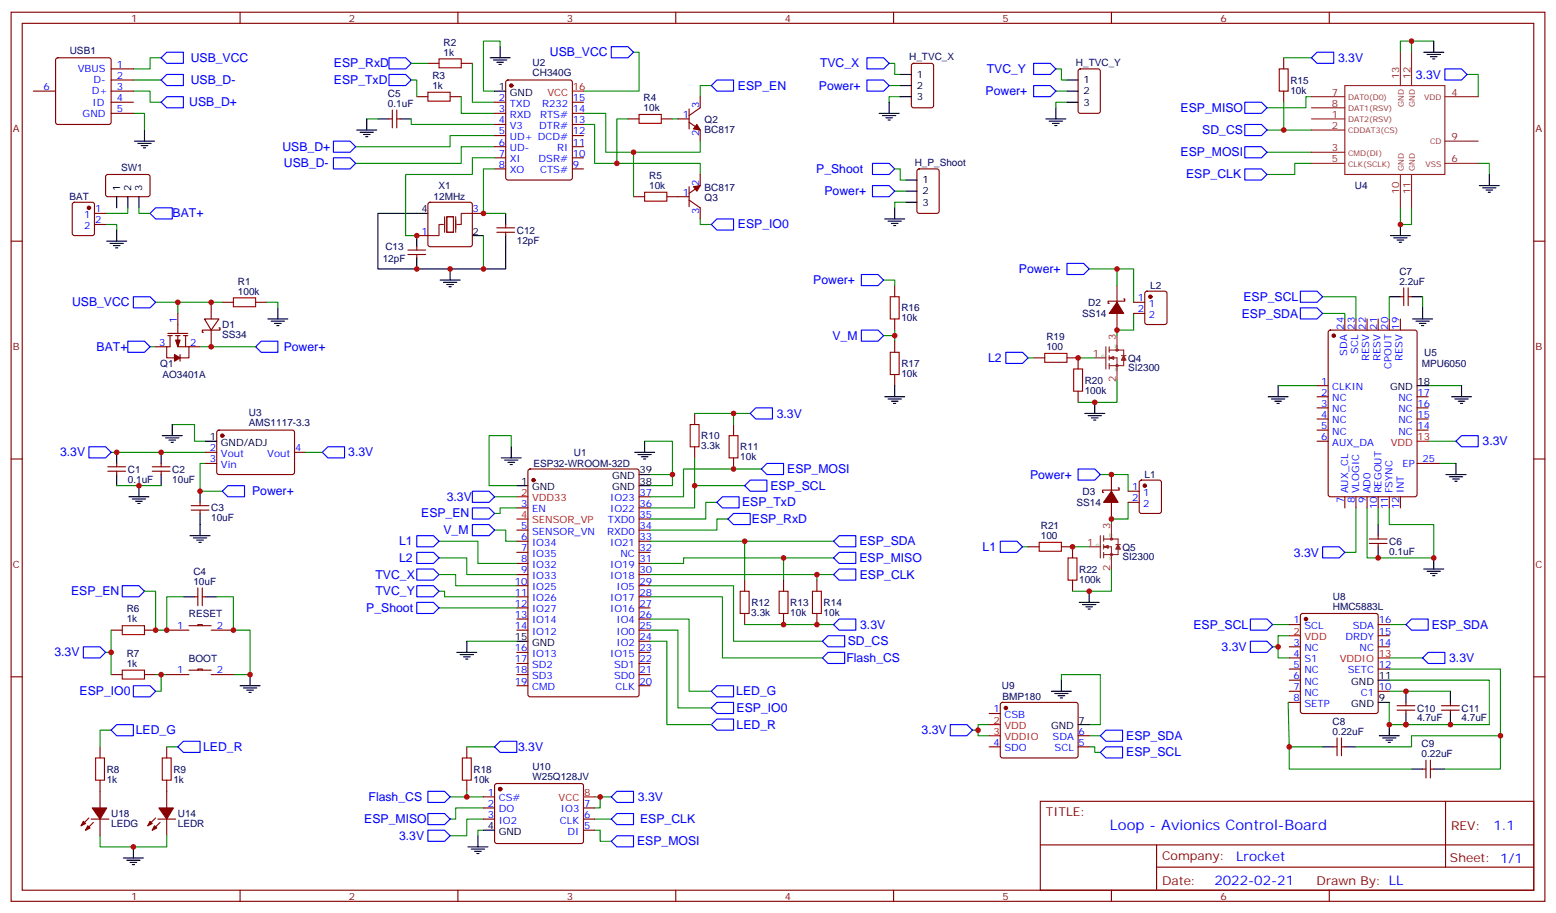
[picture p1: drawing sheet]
<svg xmlns="http://www.w3.org/2000/svg" width="494mm" height="290mm" viewBox="0 0 494 290" stroke-linecap="round" stroke-linejoin="round" font-family="sans-serif">
<g fill="none" stroke="#870000" stroke-width=".35">
<path d="M3.5 3.9h486.9v282.2h-486.9zM7.1 7.4h479.7v275.2h-479.7zM17.9 18.6l.4-.3h16.3l.5 .3 .2 .5v19.7l-.3 .5-.4 .2h-16.3l-.5-.2-.2-.5v-19.7zM76.2 3.9v3.5M145.3 3.9v3.5M214.5 3.9v3.5M283.6 3.9v3.5M352.8 3.9v3.5M407.5 18.3v3.6M421.9 3.9v3.5M10.6 28.9h7M35.3 28.9h7"/>
<path d="M35.3 32.5h7M35.3 25.4h7M35.3 21.9h7M35.3 36h7M123.5 37.7h1M124.5 34.9v5.7M125.9 34.9v5.7M125.9 37.7h1.1M132.3 30.7h3.5M135.8 20.1h3.5M142.9 30.7h3.5M146.4 20.1h3.5"/>
<path d="M157 32.5h3.5M157 36h3.5M157 39.5h3.5M160.7 25.6l.5-.2h19.8l.6 .4 .1 30.6-.5 .7h-20l-.6-.4-.1-30.6zM181.7 32.5h3.5M181.7 36h3.5M181.7 39.5h3.5M199.3 37.7h3.5M209.9 37.7h3.5M215.2 37.7h3.5M218.7 38.8l3.5 2.5v3.5M218.7 34.6v6.3"/>
<path d="M222.2 30.7v3.5l-3.5 2.5M289.5 20.3l.5-.2h5.6l.7 .4v13l-.4 .7h-5.9l-.7-.4v-13zM342.4 22.1l.5-.2h5.6l.7 .4v13l-.4 .6-5.9 .1-.7-.5v-12.9zM407.5 28.9v3.6M33.7 55.6l.5-.2h13l.4 .7v5.9l-.7 .4h-13l-.4-.7v-5.6zM157 43h3.5M157 46.6h3.5M157 50.1h3.5M157 53.6h3.5M181.7 43h3.5M181.7 46.6h3.5M181.7 50.1h3.5"/>
<path d="M181.7 53.6h3.5M218.7 59.3v6.3M222.2 55.4v3.5l-3.5 2.5M291.3 53.8l.4-.2h5.7l.6 .5 .1 12.9-.5 .7h-5.9l-.6-.4-.1-13zM3.5 76.6h3.6M23.2 64.4l.4-.2h5.7l.6 .4 .1 9.5-.5 .6-5.9 .1-.6-.5-.1-9.4zM30 67.7h3.5M30 71.3h3.5M129.5 79.4h5.6M132.3 74.8h3.5M132.3 78.3v1.1M136.1 64.4l.4-.2h12.7l.5 .2 .2 .5v12.7l-.2 .5-.5 .2h-12.7l-.5-.2-.2-.5v-12.7z"/>
<path d="M149.9 67.7h3.6M157.7 72.3h5.6M157.7 73.7h5.6M160.5 71.3v1M160.5 73.7v1.1M201.1 62.4h3.5M211.7 62.4h7M218.7 63.5l3.5 2.5v3.5M486.8 76.6h3.6M56.4 99.5v6.3M67 96v5.2M70.6 96h3.5"/>
<path d="M81.1 96h3.6M129.5 80.8h5.6M132.3 80.8v1M284 90.7v3.5M354.5 90.7v5.3M354.5 99.5v5.3M356.7 94.9h.3v.7h-5.3v.7h.4M359.8 96h3.6M359.8 99.5h3.6M363.6 92.6l.5-.2h5.6l.7 .5v9.4l-.4 .7h-5.9l-.7-.5v-9.4zM444.5 94.2h1.1M445.6 91.4v5.6"/>
<path d="M447 91.4v5.6M447 94.2h1M49.4 110.1h3.5M53.3 105.8h6.3M53.3 106.5h1.4M54 106.5v3.6h-1.1v3.5h2.5M55.7 106.5h1.4M56.4 106.5v3.6h3.6M57.1 112.5v2.2M58.2 106.5h1.4M58.9 106.5v3.6M60 110.1v3.5h-2.9"/>
<path d="M60 110.1h3.5M64.9 101.2h4.6l-2.5 3.6zM67 104.8h-2.8v.7h.4M67 104.8v5.3M69.5 104.1h.3v.7h-2.8M284 101.2v3.6M284 108.3v3.5M284 118.9v3.5M328.1 113.6h3.5M338.7 113.6h3.5v3.5M421.8 105l.5-.2h26.8l.6 .4 .1 51.8-.5 .6-27 .1-.7-.5v-51.7zM426.9 101.2v3.6"/>
<path d="M430.4 101.2v3.6M433.9 101.2v3.6M437.4 101.2v3.6M441 101.2v3.6M444.5 101.2v3.6M69 136.7l.5-.2 23.6 .1 .4 .6-.1 13-.6 .4h-23.6l-.4-.7v-12.7zM220.5 131.2v3.6M232.8 134.8v3.5M342.2 124.2v3.5M418 122.4h3.6M418 125.9h3.6M418 129.5h3.6"/>
<path d="M418 133h3.6M418 136.5h3.6M449.8 125.9h3.5M449.8 129.5h3.5M449.8 133h3.5M449.8 136.5h3.5M3.5 145.7h3.6M34.2 148.2h5.7M34.2 149.6h5.7M37 147.1v1.1M37 149.6v1M48.3 148.2h5.7"/>
<path d="M48.3 149.6h5.7M51.2 147.1v1.1M51.2 149.6v1M63.5 159.5v1M65.3 147.1h3.5M65.3 143.6h3.5M93.5 143.6h3.5M167.8 149.1l.5-.2h33.8l.7 .4v71.2l-.4 .6-34.1 .1-.7-.5v-71.1zM202.8 157.7h3.6M220.5 141.8v3.5M232.8 145.3v3.6M352.8 150.6v5.3"/>
<path d="M352.8 159.5v5.2M354.9 154.9h.3v.7h-5.2v.7h.3M358.1 155.9h3.5M358.1 159.5h3.5M361.8 152.6l.5-.2h5.6l.7 .4 .1 9.5-.5 .6-5.9 .1-.6-.5-.1-9.4zM418 140.1h3.6M426.9 157.7v3.5M430.4 157.7v3.5M433.9 157.7v3.5M437.4 157.7v3.5M441 157.7v3.5M444.5 157.7v3.5"/>
<path d="M449.8 147.1h7M486.8 145.7h3.6M60.7 160.5h5.6M60.7 161.9h5.6M63.5 161.9v1.1M164 161.2h3.6M164 168.3h3.6M164 171.8h3.6M164 175.3h3.6M164 178.9h3.6M202.8 161.2h3.6M202.8 164.7h3.6"/>
<path d="M202.8 168.3h3.6M202.8 171.8h3.6M202.8 175.3h3.6M202.8 178.9h3.6M326.3 173.6h3.5M336.9 173.6h3.5v3.5M434.6 172.5h5.7M434.6 171.1h5.7M437.4 170v1.1M437.4 172.5v1.1M60 198.6h7M61.7 189.4h1.1"/>
<path d="M62.8 198.6v-.3h1.4v.3M62.8 186.6v5.7M64.2 186.6v5.7M64.2 189.4h1.1M164 189.4h3.6M164 182.4h3.6M164 185.9h3.6M164 193h3.6M164 196.5h3.6M202.8 189.4h3.6M202.8 182.4h3.6M202.8 185.9h3.6"/>
<path d="M202.8 193h3.6M202.8 196.5h3.6M236.4 184.1v3.6M236.4 194.7v3.6M248.7 184.1v3.6M248.7 194.7v3.6M259.3 184.1v3.6M259.3 194.7v3.6M340.4 184.1v3.6M409.2 198.3h3.5M413 194.9l.5-.2h23.2l.5 .2 .2 .5v30.4l-.2 .5-.5 .2h-23.2l-.5-.3-.3-.4v-30.4zM437.4 198.3h3.6"/>
<path d="M3.5 214.8h3.6M35.3 214.1h3.5M35.3 200h3.5M45.9 214.1h3.5M45.9 200h3.5M52.9 214.1h7.1M52.9 200h7.1M60 212.7h7M62.8 212.7v-.3h1.4v.3M67 214.1h7.1M67 200h7.1M164 214.1h3.6"/>
<path d="M164 200h3.6M164 207.1h3.6M164 210.6h3.6M164 217.7h3.6M202.8 214.1h3.6M202.8 200h3.6M202.8 203.6h3.6M202.8 207.1h3.6M202.8 210.6h3.6M202.8 217.7h3.6M409.2 205.3h3.5M409.2 208.8h3.5"/>
<path d="M409.2 212.4h3.5M409.2 215.9h3.5M409.2 219.4h3.5M437.4 205.3h3.6M437.4 212.4h3.6M437.4 219.4h3.6M437.4 201.8h3.6M486.8 214.8h3.6M31.7 237.1v3.5M52.9 237.1v3.5M148.2 237.1v3.5M314 237.1h3.5"/>
<path d="M314 226.5h3.5M317.7 223.2l.5-.2h23.3l.5 .2 .2 .5-.1 16.5-.6 .4-23.6-.1-.4-.6v-16.2zM342.2 237.1h3.5M342.2 233.5h3.5M409.2 223h3.5M423.3 237.1h1.1M424.4 234.2v5.7M425.8 234.2v5.7M425.8 237.1h1.1M443.4 224h5.7M443.4 225.4h5.7M446.3 223v1"/>
<path d="M446.3 225.4v1.1M457.6 224h5.6M457.6 225.4h5.6M460.4 223v1M460.4 225.4v1.1M28.2 259.6l-2.4 2.5M28.9 260h5.7M31.7 247.6v8.9M31.7 260v5.3M49.4 259.6l-2.5 2.5M50.1 260h5.6M52.9 247.6v8.9"/>
<path d="M52.9 260v5.3M148.2 247.6v3.6M153.5 260h3.5M153.5 252.9h3.5M153.5 256.5h3.5M157.2 248.9l.5-.2 27.1 .1 .4 .6-.1 17.9-.6 .5-27.1-.1-.4-.6v-17.7zM185.2 260h3.5M185.2 256.5h3.5M330.2 254.4h156.6v28.2h-156.6zM451.6 244.1h1M452.6 241.3v5.6M454 244.1h1.1"/>
<path d="M454 241.3v5.6M458.8 254.4v20.9M29.6 261.1l-2.4 2.4M50.8 261.1l-2.5 2.4M185.2 263.5h3.5M330.2 268.2h156.5M367.1 275.3h119.6M367.1 268.2v14.1M76.2 282.6v3.5M145.3 282.6v3.5M214.5 282.6v3.5M283.6 282.6v3.5"/>
<path d="M352.8 282.6v3.5M421.9 282.6v3.5"/>
</g>
<g fill="none" stroke="#000" stroke-width=".35">
<path d="M155.6 18.3h6.3M156.6 19.1h4.3M157.7 19.8h2.1M158.7 14.8v3.5M451.9 16.6h6.4M453 17.3h4.2M454 18h2.1M454.7 18.7h.7M455.1 13.1v3.5M116.4 37.7v3.6M119.9 37.7h3.6M127 37.7h3.5"/>
<path d="M157 28.9h3.5M158.4 20.5h.7M279 36h6.4M280.1 36.7h4.2M281.2 37.4h2.1M281.9 38.1h.7M282.2 32.5v3.5M285.8 30.7h3.5M285.8 23.6h3.5M285.8 27.2h3.5M332 37.7h6.3M333 38.5h4.3"/>
<path d="M334.1 39.2h2.1M334.8 39.9h.7M335.1 34.2v3.5M338.7 32.5h3.5M338.7 25.4h3.5M338.7 28.9h3.5M42.7 44.8h6.3M43.7 45.5h4.3M44.8 46.2h2.1M45.5 46.9h.7M45.9 41.3v3.5M113.2 41.3h6.4"/>
<path d="M114.3 42h4.2M115.4 42.7h2.1M116.1 43.4h.7M287.5 57.1h3.5M469.5 58.9h6.4M470.6 59.6h4.2M472.7 55.4v3.5M33.9 76.6h6.3M34.9 77.3h4.3M36 78h2.1M36.7 78.7h.7M37 62.4v3.6"/>
<path d="M37 73v3.6M40.6 62.4v3.6M44.1 62.4v3.6M132.3 74.8v3.5M135.8 67.7h-15.9v17.7h40.6v-10.6M149.9 74.8h3.6M160.5 67.7v3.6M280.8 69.5h6.4M281.9 70.2h4.2M282.9 70.9h2.1M283.6 71.6h.7M284 66v3.5"/>
<path d="M287.5 64.2h3.5M287.5 60.7h3.5M441.3 74.8h6.4M442.4 75.5h4.2M443.4 76.2h2.2M444.1 76.9h.8M444.5 71.3v3.5M471.7 60.3h2.1M472.4 61h.7M88.2 97.7v3.5M132.3 81.8v3.6M139.7 88.9h6.3"/>
<path d="M140.8 89.6h4.2M141.8 90.3h2.1M142.5 91h.7M142.9 85.4v3.5M441 94.2h3.5M448 94.2h3.6M451.6 97.7v3.5M85 101.2h6.4M86.1 102h4.2M87.1 102.7h2.2M87.8 103.4h.7M448.4 101.2h6.3"/>
<path d="M449.4 102h4.3M450.5 102.7h2.1M451.2 103.4h.7M51.5 138.3h6.4M52.6 139h4.2M53.6 139.7h2.1M54.7 134.8v3.5M280.8 125.9h6.4M281.9 126.6h4.2M282.9 127.4h2.1M283.6 128.1h.7M284 122.4v3.5"/>
<path d="M344.3 131.2h6.4M345.4 131.9h4.2M346.4 132.6h2.1M347.1 133.3h.7M347.5 127.7v3.5M402.5 125.9h6.4M403.6 126.6h4.2M404.6 127.4h2.2M405.3 128.1h.7M405.7 122.4v3.5M449.8 122.4h3.5M460.7 125.9h6.4"/>
<path d="M461.8 126.6h4.2M462.8 127.4h2.2M463.5 128.1h.8M463.9 122.4v3.5M37 143.6v3.5M37 150.6v3.6M40.9 157.7h6.4M42 158.4h4.2M43 159.1h2.2M43.7 159.8h.7M44.1 154.2v3.5M51.2 143.6v3.5"/>
<path d="M51.2 150.6v3.6M54.3 140.4h.7M63.5 155.9v3.6M65.3 140.1h3.5M159.1 145.3h6.4M160.2 146h4.2M161.2 146.8h2.1M161.9 147.5h.7M162.3 141.8v3.5M164 154.2h3.6M201.4 143.6h6.4M202.5 144.3h4.2"/>
<path d="M202.8 150.6h3.6M202.8 154.2h3.6M203.6 145h2.1M204.3 145.7h.7M204.6 140.1v3.5M459 150.6h6.3M460 151.3h4.3M461.1 152h2.1M461.8 152.8h.7M462.1 147.1v3.5M60.3 170h6.4M61.4 170.7h4.2"/>
<path d="M62.4 171.4h2.2M63.1 172.2h.8M63.5 163v7M437.4 166.5v3.5M437.4 173.6v3.5M455.1 177.1v3.5M58.2 189.4h3.5M65.3 189.4h3.5M342.5 191.2h6.4M343.6 191.9h4.2M344.7 192.6h2.1M345.4 193.3h.7"/>
<path d="M345.7 187.7v3.5M451.9 180.6h6.4M453 181.3h4.2M454 182h2.1M454.7 182.7h.7M76.2 217.7h6.3M77.3 218.4h4.2M78.3 219.1h2.1M79 219.8h.7M79.4 214.1v3.6M145 207.1h6.3M146 207.8h4.3"/>
<path d="M147.1 208.5h2.1M147.8 209.2h.7M148.2 203.6v3.5M164 203.6h3.6M333.7 219.4h6.4M336.9 215.9v3.5M437.4 215.9h3.6M446.3 219.4v3.6M460.4 219.4v3.6M334.8 220.1h4.2M335.8 220.8h2.2M336.5 221.5h.8"/>
<path d="M342.2 230h3.5M419.8 237.1h3.5M426.9 237.1h3.5M437.4 223h3.6M437.8 233.5h6.3M438.9 234.2h4.2M439.9 234.9h2.1M440.6 235.7h.7M441 230v3.5M446.3 226.5v3.5M460.4 226.5v3.5M448 244.1h3.6"/>
<path d="M455.1 244.1h3.5M39.2 272.3h6.3M40.2 273h4.2M41.3 273.8h2.1M42 274.5h.7M42.3 268.8v3.5M148.5 268.8h6.4M149.6 269.5h4.2M150.6 270.2h2.2M151.3 270.9h.7M151.7 265.3v3.5M153.5 263.5h3.5"/>
</g>
<g fill="none" stroke="#a10000" stroke-width=".35">
<path d="M139.3 18.7h7.1v2.8h-7.1zM135.8 29.3h7.1v2.8h-7.1zM202.8 36.3h7.1v2.9h-7.1zM406 21.9h2.9v7h-2.9zM204.6 61h7.1v2.9h-7.1zM74.1 94.5h7v2.9h-7zM282.6 94.2h2.8v7h-2.8zM282.6 111.8h2.8v7.1h-2.8zM331.6 112.2h7.1v2.8h-7.1zM340.8 117.1h2.8v7.1h-2.8zM219.1 134.8h2.8v7h-2.8zM231.4 138.3h2.8v7h-2.8z"/>
<path d="M329.8 172.2h7.1v2.8h-7.1zM339 177.1h2.8v7h-2.8zM38.8 198.6h7.1v2.8h-7.1zM234.9 187.7h2.9v7h-2.9zM247.3 187.7h2.8v7h-2.8zM257.9 187.7h2.8v7h-2.8zM38.8 212.7h7.1v2.8h-7.1zM30.3 240.6h2.9v7h-2.9zM51.5 240.6h2.8v7h-2.8zM146.8 240.6h2.8v7h-2.8z"/>
</g>
<g fill="none" stroke="#00f" stroke-width=".35">
<path d="M52.9 16.6h5.3v3.5h-5.3l-1.7-1.8zM123.5 18.3h5.3l1.7 1.8-1.7 1.8h-5.3zM194 14.8h5.3l1.8 1.8-1.8 1.7h-5.3zM275.2 18.3h5.3l1.7 1.8-1.7 1.8h-5.3zM416.3 18.3l1.7-1.7h5.3v3.5h-5.3zM51.2 32.5l1.7-1.8h5.3v3.5h-5.3zM51.2 25.4l1.7-1.8h5.3v3.6h-5.3zM123.5 23.6h5.3l1.7 1.8-1.7 1.8h-5.3zM227.5 25.4h5.3v3.5h-5.3l-1.7-1.7zM275.2 25.4h5.3l1.7 1.8-1.7 1.7h-5.3zM328.1 20.1h5.3l1.7 1.8-1.7 1.7h-5.3zM328.1 27.2h5.3l1.7 1.7-1.7 1.8h-5.3z"/>
<path d="M395.1 32.5h5.3l1.8 1.7-1.8 1.8h-5.3zM395.1 39.5h5.3l1.8 1.8-1.8 1.7h-5.3zM458.6 21.9h5.3l1.8 1.7-1.8 1.8h-5.3zM105.8 44.8h5.3l1.8 1.8-1.8 1.7h-5.3zM105.8 50.1h5.3l1.8 1.8-1.8 1.7h-5.3zM276.9 51.9h5.3l1.8 1.7-1.8 1.8h-5.3zM276.9 58.9h5.3l1.8 1.8-1.8 1.7h-5.3zM395.1 46.6h5.3l1.8 1.7-1.8 1.8h-5.3zM395.1 53.6h5.3l1.8 1.8-1.8 1.7h-5.3zM49.4 66h5.3v3.5h-5.3l-1.8-1.8zM225.8 71.3l1.7-1.8h5.3v3.5h-5.3zM42.3 94.2h5.3l1.8 1.8-1.8 1.7h-5.3z"/>
<path d="M273.4 87.1h5.3l1.8 1.8-1.8 1.8h-5.3zM338.7 83.6h5.3l1.7 1.8-1.7 1.7h-5.3zM412.7 97.7h5.3l1.8 1.8-1.8 1.7h-5.3zM412.7 92.4h5.3l1.8 1.8-1.8 1.8h-5.3zM40.6 108.3h5.3l1.7 1.8-1.7 1.7h-5.3zM82.9 108.3h5.3v3.5h-5.3l-1.8-1.7zM273.4 104.8h5.3l1.8 1.7-1.8 1.8h-5.3zM319.3 111.8h5.3l1.7 1.8-1.7 1.8h-5.3zM238.1 131.2l1.8-1.7h5.3v3.5h-5.3zM28.2 141.8h5.3l1.8 1.8-1.8 1.7h-5.3zM70.6 155.9l1.7-1.7h5.3v3.5h-5.3zM104.1 141.8h5.3v3.5h-5.3l-1.8-1.7z"/>
<path d="M149.9 155.9h5.3l1.8 1.8-1.8 1.8h-5.3zM229.3 157.7h5.3v3.5h-5.3l-1.8-1.7zM236.4 154.2l1.7-1.8h5.3v3.5h-5.3zM241.7 148.9l1.7-1.8h5.3v3.5h-5.3zM342.2 148.9h5.3l1.7 1.7-1.7 1.8h-5.3zM462.1 140.1l1.8-1.8h5.3v3.5h-5.3zM132.3 170h5.3l1.7 1.8-1.7 1.8h-5.3zM132.3 175.3h5.3l1.7 1.8-1.7 1.8h-5.3zM149.9 166.5h5.3l1.8 1.8-1.8 1.7h-5.3zM149.9 161.2h5.3l1.8 1.8-1.8 1.7h-5.3zM231.1 164.7l1.7-1.7h5.3v3.5h-5.3zM264.6 171.8l1.7-1.8h5.3v3.6h-5.3z"/>
<path d="M266.3 175.3h5.3v3.6h-5.3l-1.7-1.8zM317.5 171.8h5.3l1.8 1.8-1.8 1.7h-5.3zM419.8 173.6h5.3l1.8 1.7-1.8 1.8h-5.3zM38.8 185.9h5.3l1.8 1.8-1.8 1.7h-5.3zM132.3 180.6h5.3l1.7 1.8-1.7 1.7h-5.3zM132.3 185.9h5.3l1.7 1.8-1.7 1.7h-5.3zM132.3 191.2h5.3l1.7 1.8-1.7 1.7h-5.3zM266.3 196.5h5.3v3.5h-5.3l-1.7-1.7zM266.3 180.6h5.3v3.5h-5.3l-1.7-1.7zM396.9 196.5h5.3l1.7 1.8-1.7 1.7h-5.3zM448 196.5h5.3v3.5h-5.3l-1.7-1.7zM26.5 205.3h5.2l1.8 1.8-1.8 1.7h-5.2z"/>
<path d="M42.3 217.7h5.3l1.8 1.7-1.8 1.8h-5.3zM225.8 219.4l1.7-1.7h5.3v3.5h-5.3zM262.8 201.8h5.3v3.5h-5.3l-1.7-1.7zM262.8 207.1h5.3v3.5h-5.3l-1.7-1.8zM396.9 203.6h5.3l1.7 1.7-1.7 1.8h-5.3zM453.3 207.1h5.3v3.5h-5.3l-1.7-1.8zM35.3 231.8l1.7-1.8h5.3v3.5h-5.3zM56.4 237.1l1.8-1.8h5.3v3.5h-5.3zM157 237.1l1.7-1.8h5.3v3.5h-5.3zM225.8 230l1.7-1.8h5.3v3.6h-5.3zM227.5 223h5.3v3.5h-5.3l-1.7-1.8zM301.6 230h5.3l1.8 1.8-1.8 1.7h-5.3z"/>
<path d="M349.2 233.5l1.8-1.7h5.3v3.5h-5.3zM349.2 238.8l1.8-1.7h5.3v3.5h-5.3zM135.8 258.2h5.3l1.8 1.8-1.8 1.8h-5.3zM135.8 251.2h5.3l1.8 1.7-1.8 1.8h-5.3zM194 260l1.8-1.8h5.3v3.6h-5.3zM194 252.9l1.8-1.7h5.3v3.5h-5.3zM135.8 263.5h5.3l1.8 1.8-1.8 1.8h-5.3zM194 267.1l1.8-1.8h5.3v3.5h-5.3z"/>
</g>
<g fill="none" stroke="#008700" stroke-width=".35">
<path d="M51.2 18.3h-3.6v3.6h-5.3M158.7 14.8v-1.7h-5.2v15.8h3.5M201.1 16.6h1.7v12.3h-17.6M407.5 18.3h8.8M448 13.1v3.5M455.1 13.1h-10.6v3.5M42.3 36h3.6v5.3M42.3 28.9h5.3v3.6h3.6M42.3 25.4h8.9M116.4 37.7h3.5M130.5 25.4h1.8v5.3M130.5 37.7v1.8h26.5"/>
<path d="M130.5 20.1h5.3M146.4 30.7v5.3h10.6M149.9 20.1v12.4h7.1M185.2 36h7.1v12.3h29.9v-3.5M185.2 39.5h3.5v12.4h33.5v3.5M199.3 37.7h-3.5v14.2M213.4 37.7h1.8M225.8 27.2h-3.6v3.5M282.2 20.1h1.8v3.5h1.8M282.2 27.2h3.6M285.8 30.7h-3.6v1.8M335.1 21.9h1.8v3.5h1.8"/>
<path d="M335.1 28.9h3.6M338.7 32.5h-3.6v1.7M407.5 32.5v8.8M416.3 30.7h-1.8v3.5h-12.3M465.7 23.6h3.5v7.1M157 46.6h-10.6v5.3h-33.5M157 43h-14.1v3.6h-30M157 50.1h-7.1v5.3h-21.1v19.4h3.5M157 53.6h-3.5v14.1h7M201.1 48.3v14.1M284 53.6h1.8v3.5h1.7M402.2 48.3h14.1"/>
<path d="M402.2 41.3h14.1M416.3 51.9h-5.3v3.5h-8.8M469.2 51.9h3.5v3.5M33.5 71.3h3.5v1.7M40.6 66v1.7h-7.1M44.1 66v1.7h3.5M153.5 74.8v10.6M222.2 69.5v1.8h3.6M284 60.7h3.5M287.5 64.2h-3.5v1.8M444.5 66v5.3h3.5v-5.3M49.4 96h21.2"/>
<path d="M56.4 96v3.5M84.7 96h3.5v1.7M280.5 88.9h3.5v1.8M345.7 85.4h8.8v5.3M354.5 85.4h5.3v10.6M359.8 99.5v5.3h-5.3v1.7M419.8 94.2h10.6v7M419.8 99.5h7.1v1.7M441 94.2v7M451.6 94.2v3.5M47.6 110.1h1.8M63.5 110.1h17.6"/>
<path d="M280.5 106.5h3.5M284 104.8v3.5M326.3 113.6h1.8M342.2 113.6h5.3M54.7 134.8h7v5.3h3.6M220.5 131.2h17.6M232.8 131.2v3.6M354.5 120.6v7.1h-12.3M405.7 122.4h12.3M453.3 122.4h10.6M35.3 143.6h30M37 154.2h14.2"/>
<path d="M65.3 147.1h-1.8v8.8h7.1M97 143.6h5.3M157 157.7h7M162.3 141.8v-3.5h-7.1v15.9h8.8M204.6 140.1h8.8v14.1h-7M206.4 150.6h7M220.5 145.3v8.9M227.5 159.5h-3.5v5.2h-17.6M236.4 154.2h-15.9v7h-14.1M241.7 148.9h-24.7v8.8h-10.6M349.2 150.6h8.9v5.3M358.1 159.5v5.2h-5.3v1.8"/>
<path d="M453.3 140.1h8.8M456.8 147.1h5.3M139.3 171.8h12.4v7.1h12.3M139.3 177.1h8.9v5.3h15.8M157 168.3h3.5v3.5h3.5M164 161.2h-5.3v1.8h-1.7M206.4 171.8h58.2M231.1 164.7h-3.6v3.6h-21.1M236.4 171.8v12.3M248.7 177.1v7M264.6 177.1h-47.6v1.8h-10.6M324.6 173.6h1.7"/>
<path d="M340.4 173.6h5.3M430.4 161.2v14.1h-3.5M433.9 161.2v15.9h21.2v-10.6h-14.1v-5.3M437.4 161.2v5.3M45.9 187.7h3.5v12.3h3.5v-10.6h5.3M68.8 189.4h5.3v10.6h5.3v14.1h-5.3M139.3 182.4h5.3v3.5h19.4M139.3 187.7h1.8v1.7h22.9M139.3 193h24.7M206.4 196.5h12.3v22.9h7.1M206.4 185.9h26.4v17.7h28.3M206.4 189.4h22.9v19.4h31.8"/>
<path d="M206.4 182.4h58.2M236.4 198.3h28.2M259.3 182.4v1.7M352.8 180.6v7.1h-12.4M403.9 198.3h5.3M441 198.3h5.3M33.5 207.1h1.8M35.3 200v14.1M49.4 214.1h3.5M51.2 214.1v5.3h-1.8M148.2 203.6h15.8M206.4 200h8.8v24.7h10.6"/>
<path d="M206.4 203.6h5.3v26.4h14.1M336.9 215.9v-1.8h12.3v15.9h-3.5M403.9 205.3h1.8M409.2 201.8h-3.5v7h3.5M441 212.4h35.2v21.1h-28.2v3.6h-17.6M441 215.9h31.7v14.1h-31.7v-7M441 219.4h19.4M441 208.8h10.6M35.3 231.8h-3.6v5.3M52.9 237.1h3.5M148.2 237.1h8.8M308.7 231.8h1.7"/>
<path d="M314 230h-3.6v3.5h3.6M345.7 237.1h1.8v1.7h1.7M345.7 233.5h3.5M409.2 223h-.3l.3 14.1h10.6M409.2 237.1v7h38.8M476.2 233.5v10.6h-17.6M142.9 252.9h10.6M148.2 251.2v1.7M153.5 256.5h-8.9v3.5h-1.7M153.5 260h-5.3v5.3h-5.3M188.7 260h5.3M188.7 252.9h5.3"/>
<path d="M190.5 252.9v3.6h-1.8M31.7 265.3v3.5h21.2v-3.5M153.5 263.5h-1.8v1.8M188.7 263.5h1.8v3.6h3.5"/>
</g>
<g fill="#870000" stroke="#870000" stroke-width=".35">
<path d="M220.1 59.3l2.1-.4-1 1.8z"/>
<path d="M221.2 39.5l1 1.8-2.1-.4z"/>
<path d="M50.4 256.5h4.6l-2.1 3.5z"/>
<path d="M47.6 260.7l.7 .7-1.4 .7z"/>
<path d="M49 262.1l.7 .7-1.4 .7z"/>
<path d="M29.3 256.5h4.6l-2.2 3.5z"/>
<path d="M26.5 260.7l.7 .7-1.4 .7z"/>
<path d="M27.9 262.1l.7 .7-1.4 .7z"/>
<path d="M354.5 96l2.2 3.5h-4.6z"/>
<path d="M352.8 155.9l2.1 3.6h-4.6z"/>
<path d="M55.7 107.9h1.4l-.7 2.2z"/>
<path d="M55.4 112.5l1.7 1.1-1.7 1.1z"/>
<circle cx="169.3" cy="152.4" r=".53"/>
<circle cx="414.5" cy="196.5" r=".53"/>
<circle cx="423.3" cy="106.5" r=".53"/>
<circle cx="319.3" cy="224.7" r=".53"/>
<circle cx="158.7" cy="250.5" r=".53"/>
<circle cx="70.6" cy="138.3" r=".53"/>
<circle cx="162.3" cy="27.2" r=".53"/>
<circle cx="365.1" cy="94.2" r=".53"/>
<circle cx="363.4" cy="154.2" r=".53"/>
<circle cx="28.2" cy="66" r=".53"/>
</g>
<g fill="none" stroke="#8c2424" stroke-width=".35">
<path d="M444.5 16.6v10.6M448 16.6v10.6M416.3 37.7h10.6M416.3 30.7h10.6M416.3 34.2h10.6M426.9 27.2h31.7v28.2h-31.7zM458.6 30.7h10.6M416.3 41.3h10.6M416.3 48.3h10.6M416.3 51.9h10.6M444.5 55.4v10.6M448 55.4v10.6"/>
<path d="M458.6 51.9h10.6M458.6 44.8h10.6M347.5 113.6h3.5M351 110.1v7M352.1 111.1h4.6v2.5M352.1 113.6h2.4v7M352.1 110.1v1.7M352.1 112.9v1.4M352.1 115.4v1.7M352.1 113.6l1.4 .3M352.8 113.6l.7 .3M353.5 113.2l-1.4 .4"/>
<path d="M353.5 113.2v.7M353.5 113.2l-1.1 .4 1.1 .3M354.5 106.5v4.6M356 112.9h1.4M356.7 113.9v2.2h-4.6M356.7 112.9l.7 1.4h-1.4zM356.7 113.6l.3 .7M356.7 113.6l-.4 .7M356.7 113.6l.3 .3M356.7 113.6l-.4 .3M345.7 173.6h3.5M349.2 170v7.1"/>
<path d="M350.3 171.1h4.6v2.5M350.3 173.6h2.5v7M350.3 170v1.8M350.3 172.9v1.4M350.3 175.3v1.8M350.3 173.6l1.4 .3M351 173.6l.7 .3M351.7 173.2l-1.4 .4M351.7 173.2v.7M351.7 173.2l-1 .4 1 .3M352.8 166.5v4.6M354.2 172.9h1.4"/>
<path d="M354.9 173.9v2.1h-4.6M354.9 172.9l.7 1.4h-1.4zM354.9 173.6l.3 .7M354.9 173.6l-.4 .7M354.9 173.6l.3 .3M354.9 173.6l-.4 .3"/>
<circle cx="354.5" cy="116.1" r=".35"/>
<circle cx="354.5" cy="111.1" r=".35"/>
<circle cx="352.8" cy="171.1" r=".35"/>
<circle cx="352.8" cy="176" r=".35"/>
</g>
<path d="M181.7 28.9h3.5M164 157.7h3.6M449.8 140.1h3.5M164 164.7h3.6M409.2 201.8h3.5M437.4 208.8h3.6M314 230h3.5M314 233.5h3.5M185.2 252.9h3.5" fill="none" stroke="#f00" stroke-width=".35"/>
<path d="M140.8 71.3h-1.5v3.5h-3.5M141.1 68.8v4.9M141.8 68.8h2.1v4.9h-2.1zM144.6 68.8v4.9M149.9 67.7h-3.5v3.6h-1.4" fill="none" stroke="#870012" stroke-width=".35"/>
<g fill="#c00">
<circle cx="201.1" cy="48.3" r=".88"/>
<circle cx="195.8" cy="51.9" r=".88"/>
<circle cx="407.5" cy="41.3" r=".88"/>
<circle cx="448" cy="13.1" r=".88"/>
<circle cx="444.5" cy="71.3" r=".88"/>
<circle cx="49.4" cy="200" r=".88"/>
<circle cx="51.2" cy="214.1" r=".88"/>
<circle cx="79.4" cy="214.1" r=".88"/>
<circle cx="74.1" cy="200" r=".88"/>
<circle cx="52.9" cy="200" r=".88"/>
<circle cx="35.3" cy="207.1" r=".88"/>
<circle cx="213.4" cy="150.6" r=".88"/>
<circle cx="446.3" cy="230" r=".88"/>
<circle cx="437.4" cy="177.1" r=".88"/>
<circle cx="340.4" cy="173.6" r=".88"/>
<circle cx="342.2" cy="113.6" r=".88"/>
<circle cx="232.8" cy="131.2" r=".88"/>
<circle cx="347.5" cy="127.7" r=".88"/>
<circle cx="354.5" cy="104.8" r=".88"/>
<circle cx="352.8" cy="150.6" r=".88"/>
<circle cx="345.7" cy="187.7" r=".88"/>
<circle cx="42.3" cy="268.8" r=".88"/>
<circle cx="259.3" cy="182.4" r=".88"/>
<circle cx="248.7" cy="177.1" r=".88"/>
<circle cx="236.4" cy="171.8" r=".88"/>
<circle cx="220.5" cy="154.2" r=".88"/>
<circle cx="405.7" cy="205.3" r=".88"/>
<circle cx="455.1" cy="177.1" r=".88"/>
<circle cx="284" cy="106.5" r=".88"/>
<circle cx="310.4" cy="231.8" r=".88"/>
<circle cx="190.5" cy="252.9" r=".88"/>
<circle cx="148.2" cy="252.9" r=".88"/>
<circle cx="352.8" cy="164.7" r=".88"/>
<circle cx="63.5" cy="155.9" r=".88"/>
<circle cx="44.1" cy="154.2" r=".88"/>
<circle cx="51.2" cy="143.6" r=".88"/>
<circle cx="37" cy="143.6" r=".88"/>
<circle cx="354.5" cy="85.4" r=".88"/>
<circle cx="56.4" cy="96" r=".88"/>
<circle cx="232.8" cy="148.9" r=".88"/>
<circle cx="259.3" cy="198.3" r=".88"/>
<circle cx="248.7" cy="198.3" r=".88"/>
<circle cx="142.9" cy="85.4" r=".88"/>
<circle cx="132.3" cy="74.8" r=".88"/>
<circle cx="153.5" cy="67.7" r=".88"/>
<circle cx="153.5" cy="85.4" r=".88"/>
<circle cx="132.3" cy="85.4" r=".88"/>
<circle cx="67" cy="96" r=".88"/>
<circle cx="67" cy="110.1" r=".88"/>
<circle cx="441" cy="230" r=".88"/>
<circle cx="460.4" cy="230" r=".88"/>
<circle cx="446.3" cy="219.4" r=".88"/>
<circle cx="476.3" cy="233.5" r=".88"/>
<circle cx="409.2" cy="237.1" r=".88"/>
</g>
<text font-size="4.6" fill="#00f" x="352.3" y="263.4">Loop - Avionics Control-Board</text>
<g font-size="4.2" fill="#00f">
<text x="474" y="263.6">1.1</text>
<text x="392.4" y="273.2">Lrocket</text>
<text x="385.5" y="281">2022-02-21</text>
</g>
<g font-size="3.9" fill="#00f">
<text x="174.6" y="17.8">USB_VCC</text>
<text x="60.5" y="19.6">USB_VCC</text>
<text x="106" y="21.4">ESP_RxD</text>
<text x="260.3" y="21.4">TVC_X</text>
<text x="313.2" y="23.1">TVC_Y</text>
<text x="424.7" y="19.6">3.3V</text>
<text x="60.5" y="26.7">USB_D-</text>
<text x="106" y="26.7">ESP_TxD</text>
<text x="234.2" y="28.4">ESP_EN</text>
<text x="259.9" y="28.4">Power+</text>
<text x="449.4" y="24.9">3.3V</text>
<text x="60.1" y="33.7">USB_D+</text>
<text x="312.8" y="30.2">Power+</text>
<text x="374.7" y="35.5">ESP_MISO</text>
<text x="89.6" y="47.8">USB_D+</text>
<text x="381.6" y="42.5">SD_CS</text>
<text x="90.1" y="53.1">USB_D-</text>
<text x="374.7" y="49.6">ESP_MOSI</text>
<text x="259.1" y="54.9">P_Shoot</text>
<text x="376.5" y="56.6">ESP_CLK</text>
<text x="261.7" y="61.9">Power+</text>
<text x="54.8" y="69">BAT+</text>
<text x="234.2" y="72.5">ESP_IO0</text>
<text x="323.4" y="86.6">Power+</text>
<text x="258.2" y="90.2">Power+</text>
<text x="394.7" y="95.5">ESP_SCL</text>
<text x="22.9" y="97.2">USB_VCC</text>
<text x="394.2" y="100.8">ESP_SDA</text>
<text x="264.2" y="107.8">V_M</text>
<text x="30.7" y="111.3">BAT+</text>
<text x="90.1" y="111.3">Power+</text>
<text x="313.6" y="114.9">L2</text>
<text x="246.6" y="132.5">3.3V</text>
<text x="470.6" y="141.3">3.3V</text>
<text x="19.1" y="144.9">3.3V</text>
<text x="110.5" y="144.9">3.3V</text>
<text x="244.6" y="155.4">ESP_SCL</text>
<text x="249.9" y="150.1">ESP_MOSI</text>
<text x="326.9" y="151.9">Power+</text>
<text x="80" y="157.2">Power+</text>
<text x="141.8" y="158.9">3.3V</text>
<text x="235.6" y="160.7">ESP_TxD</text>
<text x="133.7" y="164.2">ESP_EN</text>
<text x="238.7" y="166">ESP_RxD</text>
<text x="126.7" y="173.1">L1</text>
<text x="140.8" y="169.6">V_M</text>
<text x="272.8" y="173.1">ESP_SDA</text>
<text x="126.7" y="178.4">L2</text>
<text x="272.8" y="178.4">ESP_MISO</text>
<text x="311.9" y="174.9">L1</text>
<text x="410.7" y="176.6">3.3V</text>
<text x="119.2" y="183.7">TVC_X</text>
<text x="272.9" y="183.6">ESP_CLK</text>
<text x="22.6" y="188.9">ESP_EN</text>
<text x="119.2" y="189">TVC_Y</text>
<text x="116.3" y="194.3">P_Shoot</text>
<text x="273" y="199.6">3.3V</text>
<text x="378.8" y="199.6">ESP_SCL</text>
<text x="454.5" y="199.5">ESP_SDA</text>
<text x="17.3" y="208.4">3.3V</text>
<text x="269.1" y="204.8">SD_CS</text>
<text x="387.8" y="206.6">3.3V</text>
<text x="268.7" y="210.2">Flash_CS</text>
<text x="460" y="210.1">3.3V</text>
<text x="25.3" y="220.7">ESP_IO0</text>
<text x="233.7" y="220.7">LED_G</text>
<text x="233.8" y="226">ESP_IO0</text>
<text x="43.1" y="233.1">LED_G</text>
<text x="233.8" y="231.3">LED_R</text>
<text x="292.5" y="233.1">3.3V</text>
<text x="64.5" y="238.3">LED_R</text>
<text x="164.4" y="238.4">3.3V</text>
<text x="357.5" y="234.8">ESP_SDA</text>
<text x="357.5" y="240.1">ESP_SCL</text>
<text x="117" y="254.2">Flash_CS</text>
<text x="202.5" y="254.3">3.3V</text>
<text x="115.6" y="261.3">ESP_MISO</text>
<text x="203.2" y="261.3">ESP_CLK</text>
<text x="126.7" y="266.6">3.3V</text>
<text x="202.2" y="268.3">ESP_MOSI</text>
</g>
<g font-size="3.9" fill="#800">
<text x="332" y="258.9">TITLE:</text>
<text x="460.6" y="263.6">REV:</text>
<text x="368.9" y="273.1">Company:</text>
<text x="460.2" y="273.8">Sheet: 1/1</text>
<text x="368.9" y="280.8">Date:</text>
<text x="417.9" y="280.9">Drawn By: LL</text>
</g>
<g font-size="3.2" fill="#800">
<text x="41.6" y="6.9">1</text>
<text x="110.8" y="6.9">2</text>
<text x="179.9" y="6.9">3</text>
<text x="249.1" y="6.9">4</text>
<text x="318.2" y="6.9">5</text>
<text x="387.3" y="6.9">6</text>
<text x="4.1" y="42">A</text>
<text x="487.4" y="42">A</text>
<text x="4.1" y="111.1">B</text>
<text x="487.4" y="111.1">B</text>
<text x="4.1" y="180.3">C</text>
<text x="487.4" y="180.3">C</text>
<text x="41.6" y="285.6">1</text>
<text x="110.8" y="285.6">2</text>
<text x="179.9" y="285.6">3</text>
<text x="249.1" y="285.6">4</text>
<text x="318.2" y="285.6">5</text>
<text x="387.3" y="285.6">6</text>
</g>
<g font-size="3.2" fill="#000080">
<text x="22.1" y="17.1">USB1</text>
<text x="140.8" y="17.6">1k</text>
<text x="140.8" y="14.5">R2</text>
<text x="169.1" y="21">U2</text>
<text x="288.6" y="19.1">H_TVC_X</text>
<text x="341.5" y="20.8">H_TVC_Y</text>
<text x="137.2" y="28.2">1k</text>
<text x="137.2" y="25.1">R3</text>
<text x="169.1" y="24.2">CH340G</text>
<text x="409.6" y="29.7">10k</text>
<text x="409.6" y="26.5">R15</text>
<text x="123.1" y="33.9">0.1uF</text>
<text x="123.1" y="30.7">C5</text>
<text x="204.3" y="35.3">10k</text>
<text x="204.3" y="32.1">R4</text>
<text x="223.7" y="38.9">Q2</text>
<text x="223.7" y="42.1">BC817</text>
<text x="290.3" y="52.6">H_P_Shoot</text>
<text x="38.5" y="54.3">SW1</text>
<text x="206" y="60">10k</text>
<text x="206" y="56.8">R5</text>
<text x="22.1" y="63.6">BAT</text>
<text x="137.6" y="63.6">12MHz</text>
<text x="139.2" y="60.1">X1</text>
<text x="223.7" y="60.6">BC817</text>
<text x="223.7" y="63.7">Q3</text>
<text x="430.1" y="60">U4</text>
<text x="164" y="77.3">12pF</text>
<text x="164" y="74.1">C12</text>
<text x="121.5" y="83">12pF</text>
<text x="122.3" y="79.5">C13</text>
<text x="444.2" y="87.1">C7</text>
<text x="75.5" y="93.5">100k</text>
<text x="75.5" y="90.3">R1</text>
<text x="365.1" y="91.8">L2</text>
<text x="444.2" y="90.3">2.2uF</text>
<text x="286.1" y="98.8">R16</text>
<text x="343.5" y="100.6">SS14</text>
<text x="345.4" y="97.1">D2</text>
<text x="70.6" y="107.3">SS34</text>
<text x="70.6" y="104.2">D1</text>
<text x="286.1" y="102">10k</text>
<text x="332.1" y="107.9">R19</text>
<text x="332.1" y="111.1">100</text>
<text x="452.1" y="113">U5</text>
<text x="50.9" y="116.5">Q1</text>
<text x="286.1" y="119.6">10k</text>
<text x="286.1" y="116.5">R17</text>
<text x="358.1" y="117.9">SI2300</text>
<text x="358.1" y="114.8">Q4</text>
<text x="451.3" y="116.5">MPU6050</text>
<text x="51.6" y="120">AO3401A</text>
<text x="344.3" y="124.9">100k</text>
<text x="344.3" y="121.8">R20</text>
<text x="79" y="135.3">AMS1117-3.3</text>
<text x="79" y="132.1">U3</text>
<text x="222.6" y="142.6">3.3k</text>
<text x="222.6" y="139.4">R10</text>
<text x="235" y="142.9">R11</text>
<text x="40.6" y="150">C1</text>
<text x="54.7" y="150">C2</text>
<text x="169.3" y="148.2">ESP32-WROOM-32D</text>
<text x="182.2" y="144.7">U1</text>
<text x="234.9" y="146.1">10k</text>
<text x="40.6" y="153.2">0.1uF</text>
<text x="54.7" y="153.2">10uF</text>
<text x="363.3" y="151.8">L1</text>
<text x="341.7" y="160.6">SS14</text>
<text x="343.6" y="157.1">D3</text>
<text x="67" y="165.5">10uF</text>
<text x="67" y="162.3">C3</text>
<text x="330.4" y="167.9">R21</text>
<text x="330.4" y="171.1">100</text>
<text x="441" y="172.9">C6</text>
<text x="356.3" y="177.9">SI2300</text>
<text x="356.3" y="174.7">Q5</text>
<text x="441" y="176.1">0.1uF</text>
<text x="61.4" y="185.6">10uF</text>
<text x="61.4" y="182.4">C4</text>
<text x="342.5" y="184.9">100k</text>
<text x="342.6" y="181.7">R22</text>
<text x="423" y="190.4">U8</text>
<text x="40.2" y="197.6">1k</text>
<text x="40.2" y="194.4">R6</text>
<text x="59.9" y="195.9">RESET</text>
<text x="238.5" y="195.5">3.3k</text>
<text x="238.5" y="192.3">R12</text>
<text x="250.8" y="195.5">10k</text>
<text x="250.8" y="192.3">R13</text>
<text x="261.4" y="195.5">10k</text>
<text x="261.4" y="192.3">R14</text>
<text x="423" y="193.6">HMC5883L</text>
<text x="40.2" y="208.5">R7</text>
<text x="40.2" y="211.7">1k</text>
<text x="59.9" y="210">BOOT</text>
<text x="318" y="218.8">U9</text>
<text x="318.2" y="222.3">BMP180</text>
<text x="449.8" y="225.9">C10</text>
<text x="463.9" y="225.9">C11</text>
<text x="423" y="233.2">0.22uF</text>
<text x="423" y="230">C8</text>
<text x="449.8" y="229">4.7uF</text>
<text x="463.9" y="229">4.7uF</text>
<text x="451.2" y="237.1">C9</text>
<text x="33.9" y="245.2">R8</text>
<text x="55" y="245.2">R9</text>
<text x="150.3" y="245.2">R18</text>
<text x="169" y="244.5">U10</text>
<text x="451.2" y="240.2">0.22uF</text>
<text x="33.9" y="248.4">1k</text>
<text x="55" y="248.4">1k</text>
<text x="150.3" y="248.4">10k</text>
<text x="169" y="247.6">W25Q128JV</text>
<text x="35.3" y="262.5">LEDG</text>
<text x="35.3" y="259.4">U18</text>
<text x="56.4" y="262.5">LEDR</text>
<text x="56.4" y="259.4">U14</text>
</g>
<g font-size="3.2" fill="#00f">
<text x="24.7" y="22.9">VBUS</text>
<text x="37" y="21.5">1</text>
<text x="13.9" y="28.6">6</text>
<text x="29.2" y="30">D+</text>
<text x="29.6" y="26.5">D-</text>
<text x="37" y="28.6">3</text>
<text x="37" y="25">2</text>
<text x="29.4" y="33.5">ID</text>
<text x="37" y="32.1">4</text>
<text x="37" y="35.6">5</text>
<text x="158.3" y="32.1">2</text>
<text x="158.3" y="35.6">3</text>
<text x="161.8" y="33.9">TXD</text>
<text x="172.1" y="33.9">R232</text>
<text x="181.9" y="35.6">14</text>
<text x="181.9" y="32.1">15</text>
<text x="221.9" y="34.2" transform="rotate(-90 221.9 34.2)">3</text>
<text x="26.2" y="37">GND</text>
<text x="158.3" y="39.2">4</text>
<text x="161.8" y="37.4">RXD</text>
<text x="161.8" y="40.9">V3</text>
<text x="171.2" y="40.9">DTR#</text>
<text x="171.4" y="37.4">RTS#</text>
<text x="181.9" y="39.2">13</text>
<text x="216.7" y="37.4">1</text>
<text x="158.3" y="42.7">5</text>
<text x="158.3" y="46.2">6</text>
<text x="161.8" y="44.4">UD+ DCD#</text>
<text x="161.8" y="48">UD-</text>
<text x="176.8" y="48">RI</text>
<text x="181.9" y="46.2">11</text>
<text x="181.9" y="42.7">12</text>
<text x="221.9" y="43.3" transform="rotate(-90 221.9 43.3)">2</text>
<text x="158.3" y="49.7">7</text>
<text x="158.3" y="53.3">8</text>
<text x="161.8" y="51.5">XI</text>
<text x="171" y="51.5">DSR#</text>
<text x="181.9" y="53.3">9</text>
<text x="181.9" y="49.7">10</text>
<text x="161.8" y="55">XO</text>
<text x="171.4" y="55">CTS#</text>
<text x="221.9" y="58.9" transform="rotate(-90 221.9 58.9)">2</text>
<text x="216.7" y="62.1">1</text>
<text x="26.7" y="69.1">1</text>
<text x="30.2" y="67.4">1</text>
<text x="30.2" y="70.9">2</text>
<text x="149.9" y="67.4">3</text>
<text x="221.9" y="68" transform="rotate(-90 221.9 68)">3</text>
<text x="26.7" y="72.7">2</text>
<text x="133.8" y="74.4">1</text>
<text x="361.2" y="95.6">1</text>
<text x="361.2" y="99.1">2</text>
<text x="364.7" y="97.4">1</text>
<text x="364.7" y="100.9">2</text>
<text x="56.1" y="102.7" transform="rotate(-90 56.1 102.7)">1</text>
<text x="426.5" y="104.6" transform="rotate(-90 426.5 104.6)">24</text>
<text x="430" y="104.6" transform="rotate(-90 430 104.6)">23</text>
<text x="433.6" y="104.6" transform="rotate(-90 433.6 104.6)">22</text>
<text x="437.1" y="104.6" transform="rotate(-90 437.1 104.6)">21</text>
<text x="440.6" y="104.6" transform="rotate(-90 440.6 104.6)">20</text>
<text x="444.1" y="104.6" transform="rotate(-90 444.1 104.6)">19</text>
<text x="50.5" y="109.7">3</text>
<text x="60.3" y="109.7">2</text>
<text x="427.6" y="112.9" transform="rotate(-90 427.6 112.9)">SDA</text>
<text x="431.1" y="112.2" transform="rotate(-90 431.1 112.2)">SCL</text>
<text x="434.6" y="114.6" transform="rotate(-90 434.6 114.6)">RESV</text>
<text x="438.1" y="114.6" transform="rotate(-90 438.1 114.6)">RESV</text>
<text x="441.7" y="117" transform="rotate(-90 441.7 117)">CPOUT</text>
<text x="445.2" y="114.6" transform="rotate(-90 445.2 114.6)">RESV</text>
<text x="419.4" y="122.1">1</text>
<text x="419.4" y="125.6">2</text>
<text x="422.9" y="123.8">CLKIN</text>
<text x="450" y="125.6">17</text>
<text x="419.4" y="129.1">3</text>
<text x="422.9" y="127.4">NC</text>
<text x="422.9" y="130.9">NC</text>
<text x="443.9" y="130.9">NC</text>
<text x="443.9" y="127.4">NC</text>
<text x="450" y="129.1">16</text>
<text x="419.4" y="132.6">4</text>
<text x="419.4" y="136.2">5</text>
<text x="422.9" y="134.4">NC</text>
<text x="422.9" y="137.9">NC</text>
<text x="443.9" y="137.9">NC</text>
<text x="443.9" y="134.4">NC</text>
<text x="450" y="136.2">14</text>
<text x="450" y="132.6">15</text>
<text x="66.6" y="143.2">2</text>
<text x="93.7" y="143.2">4</text>
<text x="419.4" y="139.7">6</text>
<text x="422.9" y="141.5">AUX_DA</text>
<text x="66.6" y="146.8">3</text>
<text x="70.1" y="145">Vout</text>
<text x="70.1" y="148.5">Vin</text>
<text x="84.8" y="145">Vout</text>
<text x="445.2" y="148.2">EP</text>
<text x="451.6" y="146.8">25</text>
<text x="359.4" y="155.6">1</text>
<text x="165.4" y="160.9">3</text>
<text x="193.7" y="159.1">IO23</text>
<text x="203" y="157.3">37</text>
<text x="203" y="160.9">36</text>
<text x="359.4" y="159.1">2</text>
<text x="362.9" y="157.3">1</text>
<text x="362.9" y="160.9">2</text>
<text x="426.5" y="159.5" transform="rotate(-90 426.5 159.5)">7</text>
<text x="427.9" y="156.6" transform="rotate(-90 427.9 156.6)">AUX_CL</text>
<text x="430" y="159.5" transform="rotate(-90 430 159.5)">8</text>
<text x="431.4" y="156.6" transform="rotate(-90 431.4 156.6)">VLOGIC</text>
<text x="433.6" y="159.5" transform="rotate(-90 433.6 159.5)">9</text>
<text x="435" y="156.6" transform="rotate(-90 435 156.6)">AD0</text>
<text x="437.1" y="161.5" transform="rotate(-90 437.1 161.5)">10</text>
<text x="438.5" y="156.6" transform="rotate(-90 438.5 156.6)">REGOUT</text>
<text x="440.6" y="161.5" transform="rotate(-90 440.6 161.5)">11</text>
<text x="442" y="156.6" transform="rotate(-90 442 156.6)">FSYNC</text>
<text x="444.1" y="161.5" transform="rotate(-90 444.1 161.5)">12</text>
<text x="445.6" y="156.6" transform="rotate(-90 445.6 156.6)">INT</text>
<text x="165.4" y="167.9">5</text>
<text x="168.9" y="162.6">EN</text>
<text x="193" y="166.2">TXD0</text>
<text x="193.7" y="162.6">IO22</text>
<text x="203" y="164.4">35</text>
<text x="203" y="167.9">34</text>
<text x="165.4" y="171.4">6</text>
<text x="168.9" y="173.2">IO34</text>
<text x="168.9" y="169.7">SENSOR_VN</text>
<text x="192.7" y="169.7">RXD0</text>
<text x="193.7" y="173.2">IO21</text>
<text x="203" y="171.4">33</text>
<text x="165.4" y="178.5">8</text>
<text x="165.4" y="175">7</text>
<text x="168.9" y="176.7">IO35</text>
<text x="197" y="176.7">NC</text>
<text x="203" y="175">32</text>
<text x="203" y="178.5">31</text>
<text x="163.4" y="185.6">10</text>
<text x="165.4" y="182">9</text>
<text x="168.9" y="183.8">IO33</text>
<text x="168.9" y="180.3">IO32</text>
<text x="193.7" y="180.3">IO19</text>
<text x="193.7" y="183.8">IO18</text>
<text x="203" y="182">30</text>
<text x="203" y="185.6">29</text>
<text x="163.4" y="189.1">11</text>
<text x="168.9" y="190.9">IO26</text>
<text x="168.9" y="187.3">IO25</text>
<text x="193.7" y="190.9">IO17</text>
<text x="195.7" y="187.3">IO5</text>
<text x="203" y="189.1">28</text>
<text x="163.4" y="196.1">13</text>
<text x="163.4" y="192.6">12</text>
<text x="168.9" y="197.9">IO14</text>
<text x="168.9" y="194.4">IO27</text>
<text x="193.7" y="194.4">IO16</text>
<text x="195.7" y="197.9">IO4</text>
<text x="203" y="192.6">27</text>
<text x="203" y="196.1">26</text>
<text x="410.6" y="197.9">1</text>
<text x="437.6" y="197.9">16</text>
<text x="56.2" y="199.7">1</text>
<text x="68.8" y="199.7">2</text>
<text x="163.4" y="199.7">14</text>
<text x="168.9" y="201.4">IO12</text>
<text x="195.7" y="201.4">IO0</text>
<text x="203" y="199.7">25</text>
<text x="203" y="203.2">24</text>
<text x="414.1" y="199.7">SCL</text>
<text x="427.1" y="203.2">DRDY</text>
<text x="429.4" y="199.7">SDA</text>
<text x="437.6" y="201.4">15</text>
<text x="163.4" y="206.7">16</text>
<text x="168.9" y="208.5">IO13</text>
<text x="193.7" y="208.5">IO15</text>
<text x="195.7" y="205">IO2</text>
<text x="203" y="206.7">23</text>
<text x="410.6" y="205">3</text>
<text x="410.6" y="208.5">4</text>
<text x="414.1" y="206.7">NC</text>
<text x="431.5" y="206.7">NC</text>
<text x="437.6" y="205">14</text>
<text x="56.2" y="213.8">1</text>
<text x="68.8" y="213.8">2</text>
<text x="163.4" y="213.8">18</text>
<text x="163.4" y="210.3">17</text>
<text x="168.9" y="215.5">SD3</text>
<text x="168.9" y="212">SD2</text>
<text x="194.9" y="212">SD1</text>
<text x="194.9" y="215.5">SD0</text>
<text x="203" y="210.3">22</text>
<text x="203" y="213.8">21</text>
<text x="410.6" y="212">5</text>
<text x="410.6" y="215.5">6</text>
<text x="414.1" y="210.3">S1</text>
<text x="414.1" y="213.8">NC</text>
<text x="427.8" y="213.8">SETC</text>
<text x="437.6" y="212">12</text>
<text x="163.4" y="217.3">19</text>
<text x="168.9" y="219.1">CMD</text>
<text x="195.4" y="219.1">CLK</text>
<text x="203" y="217.3">20</text>
<text x="410.6" y="219.1">7</text>
<text x="414.1" y="217.3">NC</text>
<text x="414.1" y="220.8">NC</text>
<text x="431.9" y="220.8">C1</text>
<text x="437.6" y="219.1">10</text>
<text x="315.3" y="226.1">1</text>
<text x="318.8" y="227.9">CSB</text>
<text x="410.6" y="222.6">8</text>
<text x="414.1" y="224.4">SETP</text>
<text x="342.4" y="233.2">6</text>
<text x="315.3" y="236.7">4</text>
<text x="318.8" y="238.5">SDO</text>
<text x="334.1" y="234.9">SDA</text>
<text x="334.7" y="238.5">SCL</text>
<text x="342.4" y="236.7">5</text>
<text x="154.8" y="252.6">1</text>
<text x="154.8" y="256.1">2</text>
<text x="158.3" y="254.4">CS#</text>
<text x="158.3" y="257.9">DO</text>
<text x="178.1" y="257.9">IO3</text>
<text x="185.4" y="256.1">7</text>
<text x="154.8" y="259.6">3</text>
<text x="158.3" y="261.4">IO2</text>
<text x="177.7" y="261.4">CLK</text>
<text x="185.4" y="263.2">5</text>
<text x="185.4" y="259.6">6</text>
<text x="180.1" y="264.9">DI</text>
</g>
<g font-size="3.2">
<text x="158.3" y="28.6">1</text>
<text x="291" y="24.7">1</text>
<text x="291" y="28.2">2</text>
<text x="344" y="26.5">1</text>
<text x="344" y="30">2</text>
<text x="161.8" y="30.3">GND</text>
<text x="291" y="31.8">3</text>
<text x="344" y="33.5">3</text>
<text x="292.8" y="58.2">1</text>
<text x="38.1" y="60.7" transform="rotate(-90 38.1 60.7)">1</text>
<text x="41.6" y="60.7" transform="rotate(-90 41.6 60.7)">2</text>
<text x="45.2" y="60.7" transform="rotate(-90 45.2 60.7)">3</text>
<text x="292.8" y="65.3">3</text>
<text x="292.8" y="61.7">2</text>
<text x="133.8" y="67.4">4</text>
<text x="149.9" y="74.4">2</text>
<text x="441.2" y="123.8">GND</text>
<text x="450" y="122.1">18</text>
<text x="66.6" y="139.7">1</text>
<text x="70.1" y="141.5">GND/ADJ</text>
<text x="165.4" y="153.8">1</text>
<text x="168.9" y="155.6">GND</text>
<text x="194.3" y="152">GND</text>
<text x="194.3" y="155.6">GND</text>
<text x="203" y="150.3">39</text>
<text x="203" y="153.8">38</text>
<text x="163.4" y="203.2">15</text>
<text x="168.9" y="205">GND</text>
<text x="437.6" y="215.5">11</text>
<text x="428.9" y="217.3">GND</text>
<text x="428.9" y="224.4">GND</text>
<text x="437.6" y="222.6">9</text>
<text x="333.6" y="231.4">GND</text>
<text x="342.4" y="229.7">7</text>
<text x="154.8" y="263.2">4</text>
<text x="158.3" y="264.9">GND</text>
</g>
<g font-size="3.2" fill="#f00">
<text x="181.9" y="28.6">16</text>
<text x="173.8" y="30.3">VCC</text>
<text x="441.4" y="141.5">VDD</text>
<text x="450" y="139.7">13</text>
<text x="165.4" y="157.3">2</text>
<text x="168.9" y="159.1">VDD33</text>
<text x="165.4" y="164.4">4</text>
<text x="168.9" y="166.2">SENSOR_VP</text>
<text x="410.6" y="201.4">2</text>
<text x="414.1" y="203.2">VDD</text>
<text x="437.6" y="208.5">13</text>
<text x="425.2" y="210.3">VDDIO</text>
<text x="315.3" y="229.7">2</text>
<text x="315.3" y="233.2">3</text>
<text x="318.8" y="231.4">VDD</text>
<text x="318.8" y="234.9">VDDIO</text>
<text x="177.3" y="254.4">VCC</text>
<text x="185.4" y="252.6">8</text>
</g>
<g font-size="3.2" fill="#8d2323">
<text x="444.1" y="25" transform="rotate(-90 444.1 25)">13</text>
<text x="447.7" y="25" transform="rotate(-90 447.7 25)">12</text>
<text x="422.7" y="30.3">7</text>
<text x="422.7" y="33.9">8</text>
<text x="460.7" y="30.3">4</text>
<text x="422.7" y="37.4">1</text>
<text x="422.7" y="40.9">2</text>
<text x="422.7" y="48">3</text>
<text x="460.7" y="44.4">9</text>
<text x="422.7" y="51.5">5</text>
<text x="460.7" y="51.5">6</text>
<text x="444.1" y="61.5" transform="rotate(-90 444.1 61.5)">10</text>
<text x="447.7" y="61.5" transform="rotate(-90 447.7 61.5)">11</text>
<text x="354.2" y="107.9" transform="rotate(-90 354.2 107.9)">3</text>
<text x="346.9" y="113.2">1</text>
<text x="354.2" y="121.3" transform="rotate(-90 354.2 121.3)">2</text>
<text x="352.4" y="167.9" transform="rotate(-90 352.4 167.9)">3</text>
<text x="345.1" y="173.2">1</text>
<text x="352.4" y="181.2" transform="rotate(-90 352.4 181.2)">2</text>
</g>
<g font-size="2.5" fill="#8d2323">
<text x="427.9" y="31.8">DAT0(D0)</text>
<text x="427.9" y="35.3">DAT1(RSV)</text>
<text x="445.6" y="33.9" transform="rotate(-90 445.6 33.9)">GND</text>
<text x="449.1" y="33.9" transform="rotate(-90 449.1 33.9)">GND</text>
<text x="452.1" y="31.8">VDD</text>
<text x="427.9" y="38.8">DAT2(RSV)</text>
<text x="427.9" y="42.3">CDDAT3(CS)</text>
<text x="453.9" y="45.9">CD</text>
<text x="427.9" y="49.4">CMD(DI)</text>
<text x="427.9" y="52.9">CLK(SCLK)</text>
<text x="452.5" y="52.9">VSS</text>
<text x="445.6" y="54.3" transform="rotate(-90 445.6 54.3)">GND</text>
<text x="449.1" y="54.3" transform="rotate(-90 449.1 54.3)">GND</text>
</g>
<g font-size="1.4" fill="#238d23">
<text x="349.6" y="113.6">G</text>
<text x="353.8" y="110.4">D</text>
<text x="353.8" y="117.8">S</text>
<text x="347.8" y="173.6">G</text>
<text x="352.1" y="170.4">D</text>
<text x="352.1" y="177.8">S</text>
</g>
</svg>
